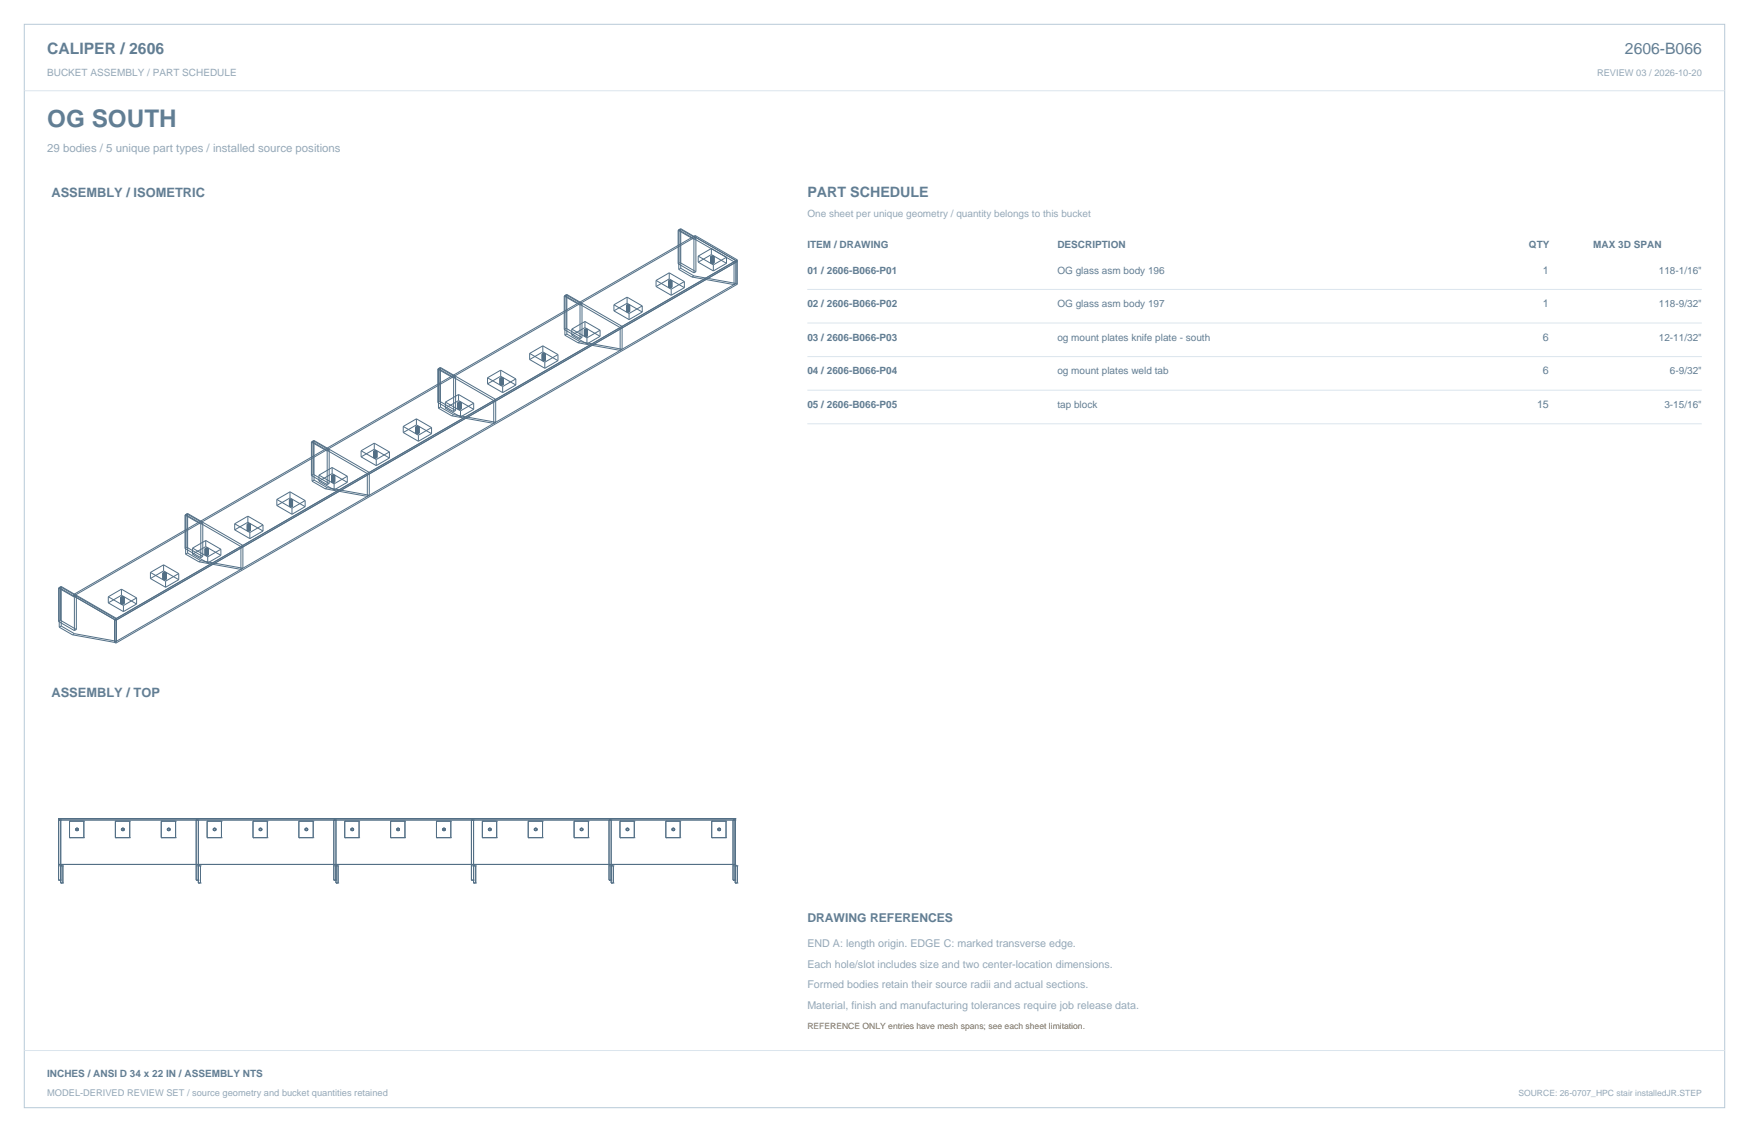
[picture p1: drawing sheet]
<svg xmlns="http://www.w3.org/2000/svg" width="864mm" height="559mm" viewBox="0 0 864 559" stroke-linecap="round" stroke-linejoin="round" font-family="sans-serif">
<path d="M12 12h840v535h-840z" fill="none" stroke="#b8cad8" stroke-width=".49"/>
<path d="M12 45h840M399 143h441M399 159h441M399 176h441M399 193h441M399 209h441M12 519h840" fill="none" stroke="#dbe5ed" stroke-width=".49"/>
<g fill="none" stroke="#536f85" stroke-width=".49">
<path d="M335 114l8 4M335 114v16M335 113v20M335 113l27 16M336 113l-1 1M336 113v17M336 113l8 5M336 113l28 16-307 177-28-16v20M336 113h-1M336 113v19M343 118v17M343 116l21 12"/>
<path d="M344 118h-1M344 118v16M324 138l7 5M324 138v3M330 139h.1M330 138v4M330 138v1M330 138h.1M330 138l-6 3M330 135l-6 3M330 135v3M330 135l8 4"/>
<path d="M330 138l8 4M331 138v4M331 138h-1M331 138h.1M331 138h1M332 138v4M332 138v1M332 139h.1M332 139h-2M332 139v3M335 130l8 5M335 133l7 4"/>
<path d="M336 130h-1M336 130l8 4M336 132l-1 1M336 132l7 4M338 139l-7 4M338 139v3M342 137l20 3M343 136l-1 1M343 136l20 4M344 134l-1 1M345 126l7 5M345 129l7 5"/>
<path d="M345 126v3M351 127h.1M351 130h.1M351 126v4M351 126v1M351 126h.1M351 123v3M351 123l8 4M351 126l8 4M351 126l-6 3M351 123l-6 3M351 127h1"/>
<path d="M351 130h1M352 129l-1 1M352 126h-1M352 130h.1M352 126v4M352 129h.1M352 126h.1M352 129v1M352 131v3M352 127h.1M352 126v1M352 130h1"/>
<path d="M352 127h1M353 130h-1M353 127v3M353 127h-1M359 127l-7 4M359 130l-7 4M359 127v3M362 129h1v11M362 129v11M363 140l-306 177M363 140h1M363 140h-1"/>
<path d="M364 128l-307 178M364 128v12M279 146l7 5M279 146v17M280 145l-1 1M280 145v20M280 145l27 16M286 151v16M287 150l-1 1M287 150l-7-4v16M287 150v17M289 159l-7 3"/>
<path d="M289 159v3M289 159l7 4M303 150l8 5M303 153l8 5M303 150v3M309 151h.1M309 154h.1M309 151h1M309 154h1M309 150v4M309 150v1M310 151h.1"/>
<path d="M310 154h.1M310 150v4M310 150h-1M310 147v3M310 147l7 4M310 150l7 4M310 150l-7 3M310 147l-7 3M310 153l-1 1M310 150h.1M310 153h.1M310 153l1 1"/>
<path d="M310 150h1M311 154h-1M311 150v4M311 150h.1M311 155v3M311 150v1M311 154h.1M311 151h.1M311 151h-1M317 154l-6 4M317 151v3M317 151l-6 4"/>
<path d="M324 141l7 5M330 142h.1M330 142h1M331 142h.1M331 143v3M332 142h-1M332 142h.1M332 142h-2M338 142l-7 4M364 140l-307 177M262 174l7 5M262 177l7 5"/>
<path d="M262 174v3M268 175h.1M268 178h.1M268 175h1M268 175v3M268 174v4M268 174v1M268 174l-6 3M268 171v3M268 171l8 4M268 174l8 4M268 171l-6 3"/>
<path d="M268 177v1M268 174h.1M268 177h.1M268 177l1 1M268 178h1M268 174h1M269 174v4M269 174h.1M269 178h.1M269 179v3M269 175v3M269 175h.1"/>
<path d="M276 175l-7 4M276 178l-7 4M276 175v3M279 163l7 4M279 165l6 4M280 162l-1 1M280 162l7 5M280 165h-1M280 165l6 4M282 162l8 5M282 165l8 5M282 162v3"/>
<path d="M285 169l21 4M286 169h-1M286 169l21 3M287 167h-1M289 163h.1M289 166h.1M289 163v3M289 162v4M289 162v1M289 162l-7 3M289 162l7 4M289 165v1"/>
<path d="M289 162h.1M289 165h.1M289 165l1 1M289 162h1M290 166h-1M290 162v4M290 162h.1M290 166h.1M290 167v3M290 162v1M290 163h.1M290 163h-1"/>
<path d="M296 163l-6 4M296 166l-6 4M296 163v3M306 162v11M306 162l-27-16v19M307 161l-1 1M307 172l-1 1M307 161v11M216 182l8 5M216 199l8 4M216 182v17M217 198l-1 1"/>
<path d="M217 198l8 5M217 181l-1 1M217 181v20M217 181l28 16M220 198l7 5M220 198v3M224 187v16M225 186l-1 1M225 186l-8-4v16M225 186v17M226 199h.1M226 199v3"/>
<path d="M226 198l1 4M226 198v1M226 195l-6 3M226 195v3M226 195l8 4M226 198l8 4M226 198l-6 3M227 198h-1M227 198v4M227 198h.1M228 199v3M228 199h.1"/>
<path d="M228 199h-2M234 199v3M234 199l-7 4M241 186l7 5M241 189l7 5M241 186v3M244 198v11M244 198l-27-16v19M245 197l-1 1M245 197v11M247 187h.1M247 190h.1"/>
<path d="M247 187v3M247 186v4M247 186v1M247 186l-6 3M247 183v3M247 183l8 4M247 186l8 4M247 183l-6 3M247 189v1M247 186h.1M247 190h1M247 189h.1"/>
<path d="M247 189l1 1M248 190h.1M248 186v4M248 186h-1M248 186h.1M248 191v3M248 187v3M248 187h.1M248 187h-1M255 187l-7 4M255 190l-7 4M255 187v3"/>
<path d="M154 218l8 5M154 218v17M155 217l-1 1M155 217l27 16v11l-20-3M155 217v20M185 219l-7 4M185 219v3M185 219l7 4M199 211l8 4M199 214l8 4M199 211v3M205 211h.1"/>
<path d="M205 214h.1M205 211v3M205 211h1M206 210l-1 1M206 213l-1 1M206 210l-7 4M206 207l-7 4M206 207v3M206 207l7 4M206 210l7 4M206 210v4M206 210h.1"/>
<path d="M206 213h.1M206 213l1 1M206 214h.1M206 210l1 4M206 211h.1M207 215v3M207 214h-1M207 214h.1M207 211v3M207 211h.1M207 211h-1M213 211l-6 4"/>
<path d="M213 214l-6 4M213 211v3M217 201l6 4M217 201h.1M217 201l7 4M220 201l7 5M223 205l21 4M224 205h-1M224 205l21 3M225 203h-1M226 202h.1M227 201l-1 1"/>
<path d="M227 202h.1M227 201h.1M227 201l1 1M227 203v3M228 202h.1M228 202h-1M234 202l-7 4M245 208l-1 1M154 235l8 4M154 238v-20l27 16v11l-20-4M154 238l7 3M155 234l-1 1"/>
<path d="M155 234l8 5M155 237l-1 1M155 237l7 4M157 235l8 4M157 238l8 4M157 235v3M162 223v16M163 239h-1M163 222l-1 1M163 222l-8-4v16M163 222v17M164 235h.1"/>
<path d="M164 238h.1M164 235v3M164 238h1M164 235h1M164 234v1M164 231v3M164 231l7 4M164 234l7 4M164 234l-7 4M164 231l-7 4M164 234v4M164 234h.1"/>
<path d="M164 234h1M165 234v4M165 234h.1M165 238h.1M165 235h.1M165 239v3M165 235v3M171 235l-6 4M171 238l-6 4M171 235v3M178 223l8 4M178 226l8 4"/>
<path d="M178 223v3M185 223h.1M185 226h.1M185 223v3M185 223h1M185 222v1M185 225v1M185 222l-7 4M185 222l7 4M185 222v4M185 222h.1M185 225h.1"/>
<path d="M185 225l1 1M185 222h1M186 226h-1M186 222v4M186 223h.1M186 226h.1M186 227v3M186 223v3M192 223l-6 4M192 226l-6 4M192 223v3M91 254l8 5"/>
<path d="M91 254v17M92 254v20M92 254l27 16M92 254h-1M92 254v16M92 254l8 4M93 253l-1 1M93 253v20M93 253l27 16M99 259v16M100 258l-1 1M100 258v17"/>
<path d="M116 259l7 4M116 259v3M122 259h.1M122 259h1M122 259v3M122 258l-6 4M122 255l-6 4M122 255v3M122 255l8 4M122 258l8 4M122 258l1 4M122 258v1"/>
<path d="M123 258v4M123 258h-1M123 258h.1M123 259h.1M123 259h1M124 259h-1M124 259v3M124 259h.1M130 259l-7 4M130 259v3M137 247l7 4M137 250l7 4"/>
<path d="M137 247v3M143 247h.1M143 250h.1M143 247h1M143 247v3M143 250h1M143 246l-6 4M143 243l-6 4M143 243v3M143 243l8 4M143 246l8 4M143 246v4"/>
<path d="M143 246v1M143 246h.1M144 250h.1M144 246v4M144 246h-1M144 246h.1M144 247h.1M144 251v3M144 247v3M151 247l-7 4M151 250l-7 4M151 247v3"/>
<path d="M162 241h-1M81 279v3M81 279l7 4M81 279l-7 4M91 271l8 4M92 274l6 3M92 270l-1 1M92 270l8 5M93 273l-1 1M93 273l6 4M95 271l8 4M95 274l8 4"/>
<path d="M95 271v3M98 277l21 4M99 277h-1M99 277l21 4M100 275h-1M101 271v3M101 271h.1M101 274h.1M101 271h1M102 270l-7 4M102 267l-7 4M102 267v3"/>
<path d="M102 267l7 4M102 270l7 4M102 270v4M102 270l-1 1M102 274h.1M102 270h.1M102 270l1 4M102 271h.1M103 274h-2M103 274h.1M103 275v3M103 274h-1"/>
<path d="M103 271h.1M103 271h-1M103 271v3M109 271l-6 4M109 274l-6 4M109 271v3M116 262l7 4M119 270v11M120 269l-1 1M120 269v12M122 262h.1M122 262h2"/>
<path d="M123 262h.1M123 263v3M124 262h-1M124 262h.1M130 262l-7 4M29 290l8 5M29 290v17M30 290h-1M30 290v19M30 290l28 15M36 293l307-177v1l-307 177zM37 295l1-1v17"/>
<path d="M37 295v16M53 295l8 4M53 298l8 4M53 295v3M60 295v3M60 295h1M60 298h.1M60 295h.1M60 291v3M60 291l7 4M60 294l7 4M60 294l-7 4"/>
<path d="M60 291l-7 4M60 294v4M60 294v1M60 294h.1M60 298h1M60 294h1M61 294v4M61 294h.1M61 295h.1M61 298h.1M61 294v1M61 298h-1"/>
<path d="M61 295v3M61 299v3M67 295l-6 4M67 298l-6 4M67 295v3M74 283l8 4M74 286l8 4M74 283v3M80 283v3M80 283h1M80 286h1M81 283h.1"/>
<path d="M81 286h.1M81 283h1M81 283v3M81 283h-1M81 282l7 4M81 282l-7 4M81 282v4M81 282v1M81 282h.1M81 282h1M82 282v4M82 282v1"/>
<path d="M82 286h-1M82 286h-2M82 283v3M82 286h.1M82 283h.1M82 287v3M88 283l-6 4M88 286l-6 4M88 283v3M120 281h-1M29 307l8 4M29 310l7 3"/>
<path d="M30 306v-16l27 15v12M30 306l-1 1M30 306l8 5M30 309l-1 1M30 309l7 4M36 313l21 4M37 313h-1M37 313l21 4M38 311h-1M57 317h.1M57 306v11M58 305l-1 1"/>
<path d="M58 317h-1M58 305v12M29 404h.1M29 405h.1M29 404v30M29 404h334M29 405h334M30 405h.1M30 405v31M34 414h.1M34 405h.1M34 405v9"/>
<path d="M34 414h7M34 405h7M37 409h.1M37 410h.1M37 409v1M37 410h1M38 409h.1M38 410h.1M38 409h-1M38 409v1M41 414h.1M41 405h.1"/>
<path d="M41 405v9M57 414h.1M57 405h.1M57 414h7M57 405h7M57 405v9M60 409h.1M60 409v1M60 410h.1M60 410h1M61 410h.1M61 409h.1"/>
<path d="M61 409h-1M61 409v1M64 414h.1M64 405h.1M64 405v9M80 414h.1M80 405h.1M80 414h7M80 405h7M80 405v9M83 409h.1M83 409v1"/>
<path d="M83 410h.1M83 409h1M84 410h.1M84 409h.1M84 410h-1M84 409v1M87 414h.1M87 405h.1M87 405v9M97 405h.1M97 405v29M98 405h.1"/>
<path d="M98 405v31M102 414h.1M102 405h.1M102 405v9M102 414h7M102 405h7M105 409h.1M105 409v1M105 410h.1M105 410h1M106 409h.1M106 410h.1"/>
<path d="M106 409h-1M106 409v1M109 414h.1M109 405h.1M109 405v9M125 414h.1M125 405h.1M125 414h7M125 405h7M125 405v9M128 409h.1M128 410h.1"/>
<path d="M128 409v1M128 409h1M129 410h.1M129 409h.1M129 410h-1M129 409v1M132 414h.1M132 405h.1M132 405v9M148 414h.1M148 405h.1M148 414h7"/>
<path d="M148 405h7M148 405v9M151 409h.1M151 409v1M151 410h.1M151 409h1M152 410h.1M152 409h.1M152 410h-1M152 409v1M155 414h.1M155 405h.1"/>
<path d="M155 405v9M165 405h.1M165 405v29M166 405h.1M166 405v31M170 414h.1M170 405h.1M170 414h7M170 405h7M170 405v9M173 409h.1M173 409v1"/>
<path d="M173 410h.1M173 410h1M174 409h.1M174 410h.1M174 409h-1M174 409v1M177 414h.1M177 405h.1M177 405v9M193 414h.1M193 405h.1M193 414h7"/>
<path d="M193 405h7M193 405v9M196 409h.1M196 409v1M196 410h.1M196 409h1M197 410h.1M197 409h.1M197 410h-1M197 409v1M200 414h.1M200 405h.1"/>
<path d="M200 405v9M216 414h.1M216 405h.1M216 414h7M216 405h7M216 405v9M218 409h.1M218 409v1M218 410h.1M218 410h1M219 409h.1M219 409h-1"/>
<path d="M219 410h.1M219 409h1M220 410h.1M220 410h-1M220 409h.1M220 409v1M223 414h.1M223 405h.1M223 405v9M233 405h.1M233 405v29M234 405h.1"/>
<path d="M234 405v31M238 414h.1M238 405h.1M238 414h7M238 405h7M238 405v9M241 409h.1M241 409v1M241 410h.1M241 410h1M242 409h.1M242 410h.1"/>
<path d="M242 409h-1M242 409v1M245 414h.1M245 405h.1M245 405v9M261 414h.1M261 405h.1M261 414h7M261 405h7M261 405v9M264 409h.1M264 409v1"/>
<path d="M264 410h.1M264 409h1M265 410h.1M265 409h.1M265 410h-1M265 409v1M268 414h.1M268 405h.1M268 405v9M283 414h.1M283 405h.1M283 414h8"/>
<path d="M283 405h8M283 405v9M286 409h.1M286 409v1M286 410h.1M286 410h1M287 409h.1M287 409h-1M287 410h.1M287 409h1M288 409h.1M288 410h-1"/>
<path d="M288 410h.1M288 409v1M291 414h.1M291 405h.1M291 405v9M301 405h.1M301 405v29M302 405h.1M302 405v31M306 414h.1M306 405h.1M306 405v9"/>
<path d="M306 414h7M306 405h7M309 409h.1M309 409v1M309 410h.1M309 410h1M310 409h.1M310 410h.1M310 409h-1M310 409v1M313 414h.1M313 405h.1"/>
<path d="M313 405v9M329 414h.1M329 405h.1M329 414h7M329 405h7M329 405v9M332 409h.1M332 409v1M332 410h.1M332 409h1M333 410h.1M333 409h.1"/>
<path d="M333 410h-1M333 409v1M336 414h.1M336 405h.1M336 405v9M351 414h.1M351 405h.1M351 405v9M351 414h7M351 405h7M354 409h.1M354 409v1"/>
<path d="M354 410h.1M354 410h1M355 410h.1M355 409h-1M355 409h.1M355 409h1M356 409h.1M356 410h-1M356 410h.1M356 409v1M358 414h.1M358 405h.1"/>
<path d="M358 405v9M362 405h.1M362 405v29M363 405h.1M363 404h.1M363 404v32M29 427h.1M29 434h.1M29 427h334M29 427h2M29 434h1M30 434h.1"/>
<path d="M30 427h.1M30 436h.1M30 436h1M31 436h.1M31 427h.1M31 427v9M97 434h.1M97 427h2M97 434h1M98 434h.1M98 427h.1M98 436h.1"/>
<path d="M98 436h1M99 436h.1M99 427h.1M99 427v9M165 434h.1M165 427h2M165 434h1M166 434h.1M166 427h.1M166 436h.1M166 436h1M167 436h.1"/>
<path d="M167 427h.1M167 427v9M233 434h.1M233 427h2M233 434h1M234 434h.1M234 427h.1M234 436h.1M234 436h1M235 436h.1M235 427h.1M235 427v9"/>
<path d="M301 434h.1M301 427h2M301 434h1M302 434h.1M302 427h.1M302 436h.1M302 436h1M303 436h.1M303 427h.1M303 427v9M362 434h.1M362 427h2"/>
<path d="M362 434h1M363 427h.1M363 434h.1M363 436h.1M363 436h1M364 436h.1M364 427h.1M364 427v9"/>
</g>
<text font-size="12" fill="#617e94" x="23" y="63">OG SOUTH</text>
<g font-size="7.8" fill="#617e94">
<text x="23" y="27">CALIPER / 2606</text>
<text x="802" y="27">2606-B066</text>
</g>
<text font-size="7.1" fill="#617e94" x="399" y="97">PART SCHEDULE</text>
<g font-size="6.3" fill="#617e94">
<text x="25" y="97">ASSEMBLY / ISOMETRIC</text>
<text x="25" y="344">ASSEMBLY / TOP</text>
</g>
<text font-size="6" fill="#617e94" x="399" y="455">DRAWING REFERENCES</text>
<text font-size="5.6" fill="#93a8b9" x="23" y="75">29 bodies / 5 unique part types / installed source positions</text>
<g font-size="5.3" fill="#617e94">
<text x="762" y="135">1</text>
<text x="762" y="152">1</text>
<text x="762" y="168">6</text>
<text x="762" y="185">6</text>
<text x="759" y="201">15</text>
</g>
<g font-size="5.3" fill="#93a8b9">
<text x="399" y="467">END A: length origin. EDGE C: marked transverse edge.</text>
<text x="399" y="478">Each hole/slot includes size and two center-location dimensions.</text>
<text x="399" y="488">Formed bodies retain their source radii and actual sections.</text>
<text x="399" y="498">Material, finish and manufacturing tolerances require job release data.</text>
</g>
<g font-size="4.9" fill="#93a8b9">
<text x="23" y="38">BUCKET ASSEMBLY / PART SCHEDULE</text>
<text x="399" y="107">One sheet per unique geometry / quantity belongs to this bucket</text>
</g>
<g font-size="4.9" fill="#617e94">
<text x="399" y="122">ITEM / DRAWING</text>
<text x="522" y="122">DESCRIPTION</text>
<text x="755" y="122">QTY</text>
<text x="787" y="122">MAX 3D SPAN</text>
<text x="399" y="135">01 / 2606-B066-P01</text>
<text x="522" y="135">OG glass asm body 196</text>
<text x="819" y="135">118-1/16&quot;</text>
<text x="399" y="152">02 / 2606-B066-P02</text>
<text x="522" y="152">OG glass asm body 197</text>
<text x="819" y="152">118-9/32&quot;</text>
<text x="399" y="168">03 / 2606-B066-P03</text>
<text x="522" y="168">og mount plates knife plate - south</text>
<text x="819" y="168">12-11/32&quot;</text>
<text x="399" y="185">04 / 2606-B066-P04</text>
<text x="522" y="185">og mount plates weld tab</text>
<text x="825" y="185">6-9/32&quot;</text>
<text x="399" y="201">05 / 2606-B066-P05</text>
<text x="522" y="201">tap block</text>
<text x="822" y="201">3-15/16&quot;</text>
<text x="23" y="532">INCHES / ANSI D 34 x 22 IN / ASSEMBLY NTS</text>
</g>
<g font-size="4.6" fill="#93a8b9">
<text x="789" y="38">REVIEW 03 / 2026-10-20</text>
<text x="23" y="541">MODEL-DERIVED REVIEW SET / source geometry and bucket quantities retained</text>
</g>
<text font-size="4.2" fill="#ad6b22" x="399" y="508">REFERENCE ONLY entries have mesh spans; see each sheet limitation.</text>
<text font-size="4.2" fill="#93a8b9" x="750" y="541">SOURCE: 26-0707_HPC stair installedJR.STEP</text>
</svg>
